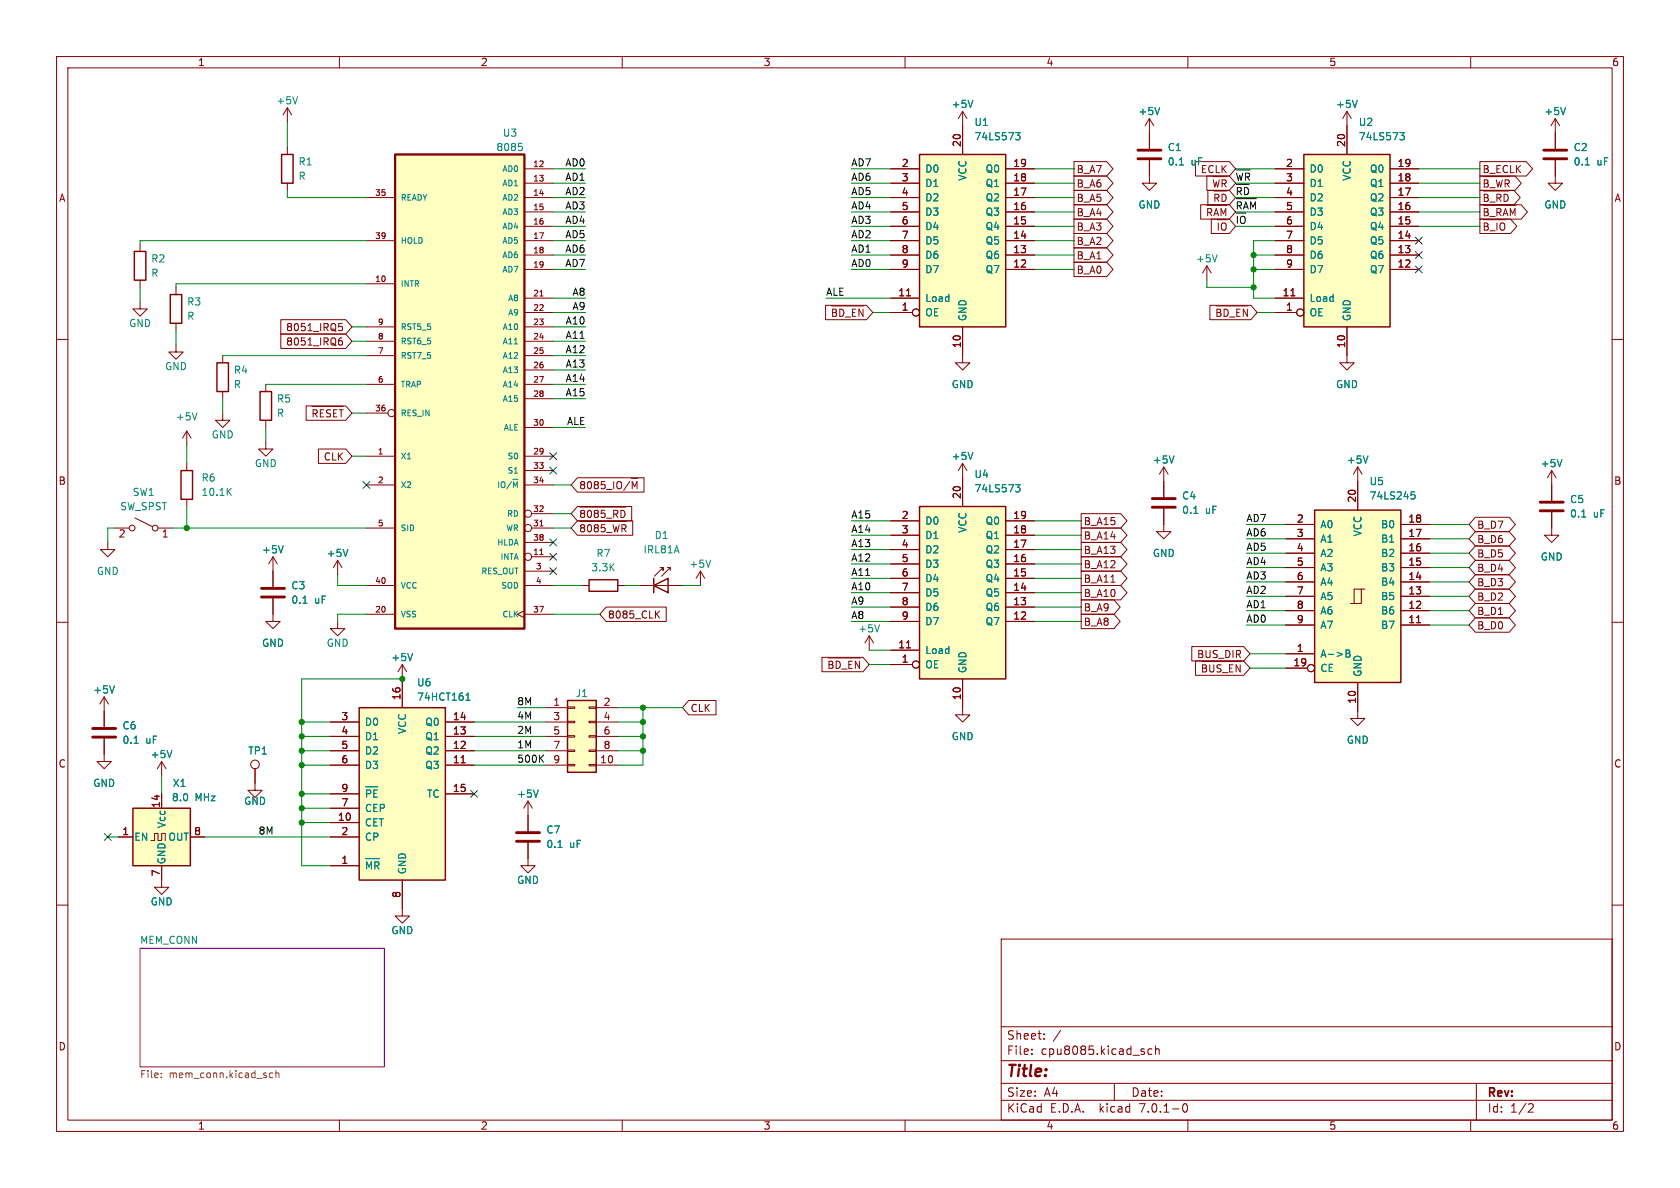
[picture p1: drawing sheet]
<svg xmlns="http://www.w3.org/2000/svg" width="297mm" height="210mm" viewBox="0 0 297 210" stroke-linecap="round" stroke-linejoin="round" font-family="sans-serif">
<g fill="none" stroke="#840000" stroke-width=".18">
<path d="M10 10h277v190h-277zM12 12h273v186h-273zM50.8 19.1v2.5M50.8 19.1l-.8 1.2M50.8 19.1l.8 1.2M60 10v2M110 10v2M160 10v2M170.2 19.7v7.6M170.2 19.7l-.8 1.3M170.2 19.7l.7 1.3M210 10v2"/>
<path d="M238.1 19.7l-.7 1.3M238.1 19.7v7.6M238.1 19.7l.8 1.3M260 10v2M50.8 26v1.3M50.8 32.4v1.3M64.8 34.9h5M92.7 37.5h5.1M92.7 34.9h5.1M92.7 32.4h5.1M92.7 29.8h5.1M157.5 37.5h5.1"/>
<path d="M157.5 34.9h5.1M157.5 32.4h5.1M157.5 29.8h5.1M177.8 37.5h5.1M177.8 34.9h5.1M177.8 32.4h5.1M177.8 29.8h5.1M189.9 38.7h5.8l1.1 1.3-1.1 1.3h-5.8zM189.9 31.1h5.8l1.1 1.3-1.1 1.3h-5.8zM189.9 33.7h5.8l1.1 1.2-1.1 1.3h-5.8zM189.9 28.6h5.8l1.1 1.2-1.1 1.3h-5.8zM189.9 36.2h5.8l1.1 1.3-1.1 1.2h-5.8z"/>
<path d="M203.2 28.3v4.1h1.3l-1.3 1.3-1.3-1.3h1.3M203.2 21v5.3M203.2 21l-.8 1.2M203.2 21l.8 1.2M211.4 28.6h5.9l1.1 1.2-1.1 1.3h-5.9zM212.3 36.2h5l1.1 1.3-1.1 1.2h-5zM213.3 36.3h3.6M213.4 31.1h3.9l1.1 1.3-1.1 1.3h-3.9zM213.5 33.7h3.8l1.1 1.2-1.1 1.3h-3.8zM214 36.9h-.5v1.2M214.1 38.7h3.2l1.1 1.3-1.1 1.3h-3.2zM214.5 31.8l.3 1.3"/>
<path d="M214.6 38.1l.4-1.2 .4 1.2M214.8 34.3v1.3M215.4 39.4v1.3M215.6 31.8l-.3 1.3M215.9 38.1v-1.2l.4 .9 .4-.9v1.2M216 34.3v1.3M216.8 32l-.3-.2h-.5v1.3M225.4 37.5h5.1M225.4 34.9h5.1M225.4 32.4h5.1M225.4 29.8h5.1M245.7 37.5h5.1"/>
<path d="M245.7 34.9h5.1M245.7 32.4h5.1M245.7 29.8h5.1M261.6 38.7h5.4l1.2 1.3-1.2 1.3h-5.4zM261.6 28.6h8.2l1.1 1.2-1.1 1.3h-8.2zM261.6 33.7h6.1l1.1 1.2-1.1 1.3h-6.1zM261.6 31.1h6.2l1.1 1.3-1.1 1.3h-6.2zM261.6 36.2h7.3l1.1 1.3-1.1 1.2h-7.3zM262.2 38.8h3.9M262.2 33.8h4.5M262.2 31.2h4.7M262.2 36.3h5.8"/>
<path d="M262.4 34.3v1.3M262.4 36.9v1.2M262.4 39.4v1.3M263.1 32l-.3-.2h-.4v1.3M264.5 31.8l.3 1.3M264.6 34.3v1.3M264.6 36.9v1.2M264.6 39.4v1.3M265.6 31.8l-.3 1.3M265.7 38.1l.4-1.2 .5 1.2M265.9 34.3v1.3M266.8 32l-.2-.2h-.5v1.3"/>
<path d="M267 38.1v-1.2l.4 .9 .4-.9v1.2M275 28.3v4.1h1.2l-1.2 1.3-1.3-1.3h1.3M275 21v5.3M275 21l-.8 1.2M275 21l.7 1.2M10 60h2M24.8 53.3v1.3h1.2l-1.2 1.3-1.3-1.3h1.3M24.8 43.2v1.3M24.8 49.5v1.3M31.1 50.8v1.3M31.1 57.2v1.2M49.6 56.5h11.5l1.1 1.3-1.1 1.3h-11.5z"/>
<path d="M49.6 59.1h11.5l1.1 1.2-1.1 1.3h-11.5zM59.9 57.2h.6M60 57.7h.3l.3 .2-.2 .5-.4 .1M60.4 59.7l-.4 .2M64.8 42.5h5M64.8 50.2h5M64.8 57.8h5M92.7 55.2h5.1M92.7 52.7h5.1M92.7 47.6h5.1M92.7 45.1h5.1M92.7 42.5h5.1"/>
<path d="M92.7 40h5.1M92.7 57.8h5.1M95.4 52.3h.6M146 54h7.2l1.1 1.2-1.1 1.3h-7.2zM147 54.1h5.7M147.9 54.9l-.3-.2h-.4v1.2M149.1 55l-.2-.3h-.4v1.2M151.3 54.7h-.6v1.2M152.6 54.7v1.2l-.8-1.2v1.2M157.5 55.2h3.8M157.5 52.7h5.1M157.5 47.6h5.1"/>
<path d="M157.5 45.1h5.1M157.5 42.5h5.1M157.5 40h5.1M160.3 52.3h.7M170.2 57.8v6.3h1.2l-1.2 1.3-1.3-1.3h1.3M177.8 47.6h5.1M177.8 45.1h5.1M177.8 42.5h5.1M177.8 40h5.1M189.9 43.8h5.8l1.1 1.3-1.1 1.3h-5.8zM189.9 41.3h5.8l1.1 1.2-1.1 1.3h-5.8zM189.9 46.4h5.8l1.1 1.2-1.1 1.3h-5.8z"/>
<path d="M213.4 47l-.8 1.3M213.4 47v2.5M213.4 47l.7 1.3M213.9 54h7.2l1.1 1.2-1.1 1.3h-7.2zM215 54.1h5.7M215.8 54.9l-.2-.2h-.5v1.2M217.1 55l-.2-.3h-.5v1.2M219.2 54.7h-.6v1.2M220.5 54.7v1.2l-.7-1.2v1.2M225.4 55.2h3.8M225.4 52.7h5.1M225.4 47.6h5.1"/>
<path d="M225.4 45.1h5.1M225.4 42.5h5.1M225.4 40h5.1M228.2 52.3h.7M238.1 57.8v6.3h1.3l-1.3 1.3-1.2-1.3h1.2M245.7 47.6h5.1M245.7 45.1h5.1M245.7 42.5h5.1M245.7 40h5.1M285 60h2M31.1 61v1.2h1.3l-1.3 1.3-1.3-1.3h1.3M33 76.2v2.5"/>
<path d="M33 76.2l.8 1.3M33 76.2l-.7 1.3M39.4 73v1.3h1.2l-1.2 1.3-1.3-1.3h1.3M39.4 62.9v1.2M39.4 69.2v1.3M47 78.1v1.3h1.3l-1.3 1.2-1.3-1.2h1.3M47 67.9v1.3M47 74.3v1.3M54.1 71.8h7l1.1 1.2-1.1 1.3h-7zM55.2 71.9h5.5M56.1 72.7l-.3-.3h-.4v1.3M56.3 79.4h4.8l1.1 1.2-1.1 1.3h-4.8z"/>
<path d="M57.2 72.4h-.6v1.3M58.4 72.5l-.4-.1-.3 .3M59.6 72.4h-.6v1.3M60 72.4h.7M60 60.3l.3-.1 .3 .3-.2 .4h-.4M60.3 72.4v1.3M64.8 60.3h5M64.8 62.9h5M64.8 67.9h5M64.8 73h3.8M92.7 60.3h5.1M92.7 62.9h5.1"/>
<path d="M92.7 65.4h5.1M92.7 67.9h5.1M92.7 70.5h5.1M92.7 75.6h5.1M19 95.9v1.3h-1.2l1.2 1.2 1.3-1.2h-1.3M20.3 93.3h2.6M23.9 91.6l3 1.5M27.9 93.3h2.6M33 81.9v1.3M33 88.3v1.2M48.3 98.4l-.8 1.3M48.3 98.4v5.4"/>
<path d="M48.3 98.4l.7 1.3M59.7 99.1l-.8 1.2M59.7 99.1v2.5M59.7 99.1l.8 1.2M64.8 93.3h5M64.8 80.6h5M64.8 85.7h5M92.7 80.6h5.1M92.7 85.7h5.1M92.7 83.2h5.1M92.7 95.9h5.1M94 93.3h3.8"/>
<path d="M94 98.4h3.8M94 90.8h3.8M95.4 98h.6M95.4 93h.6M102.1 92.1h9.8v2.5h-9.8l-1.1-1.3zM102.1 89.5h9.6v2.6h-9.6l-1.1-1.3zM102.1 84.5h11.8v2.5h-11.8l-1.1-1.3zM102.5 92.2h8.3M102.5 89.6h8.1M102.6 90.5l.3-.3h.2l.3 .3M102.6 85.4l.3-.3h.2l.3 .3M103.9 90.5l.2-.3 .4 .3"/>
<path d="M103.9 85.4l.2-.3 .4 .3M105.1 90.5l.2-.3h.2l.3 .3M105.1 85.4l.2-.3h.2l.3 .3M106.3 92.8v.6M106.9 90.2h-.6v.6M106.9 85.1h-.6v.6M108.4 92.8l.3 1.2M108.5 85.1v1.3M109 85.6a.42 .42 0 0 1 .5-.5 .42 .42 0 0 1 .4 .5M109.2 90.5l-.2-.3h-.5v1.3M109.5 92.8l-.3 1.2M110 92.8v1.2"/>
<path d="M110.4 90.5l-.1-.2-.5-.1v1.3M111.3 85.1l-1 1.6M111.6 84.6h1.2M111.8 86.4v-1.3l.4 .9 .4-.9v1.3M157.5 99.7h5.1M157.5 97.2h5.1M157.5 94.6h5.1M157.5 92.1h5.1M170.2 81.9l-.8 1.3M170.2 81.9v7.6M170.2 81.9l.7 1.3M177.8 99.7h5.1"/>
<path d="M177.8 97.2h5.1M177.8 94.6h5.1M177.8 92.1h5.1M191.1 95.9h7l1.1 1.3-1.1 1.2h-7zM191.1 98.4h7l1.1 1.3-1.1 1.3h-7zM191.1 93.3h7l1.1 1.3-1.1 1.3h-7zM191.1 90.8h7l1.1 1.3-1.1 1.2h-7zM205.7 89.9v4.1h1.3l-1.3 1.3-1.2-1.3h1.2M205.7 82.6l-.7 1.2M205.7 82.6v5.3M205.7 82.6l.8 1.2M227.3 97.8h5.1"/>
<path d="M227.3 95.3h5.1M227.3 92.7h5.1M240 82.6l.8 1.2M240 82.6v7.6M240 82.6l-.7 1.2M247.6 97.8h5.1M247.6 95.3h5.1M247.6 92.7h5.1M260.8 99.1h6l1.1 1.2-1.1 1.3h-6l-1.1-1.3zM260.8 91.4h6l1.1 1.3-1.1 1.3h-6l-1.1-1.3zM260.8 96.5h6l1.1 1.3-1.1 1.3h-6l-1.1-1.3zM260.8 94h6l1.1 1.3-1.1 1.2h-6l-1.1-1.2z"/>
<path d="M274.3 90.6v4h1.3l-1.3 1.3-1.3-1.3h1.3M274.3 83.2v5.3M274.3 83.2l-.7 1.3M274.3 83.2l.8 1.3M10 110h2M48.3 105.8v4.1h1.2l-1.2 1.2-1.3-1.2h1.3M59.7 109.9v1.2h1.3l-1.3 1.3-1.3-1.3h1.3M64.8 103.5h5M64.8 108.6h5M71.1 117.5v7.6M71.1 117.5l-.7 1.2M71.1 117.5l.8 1.2"/>
<path d="M92.7 108l-1.3 .6 1.3 .6M92.7 103.5h5.1M92.7 108.6h5.1M92.7 101h5.1M102.9 103.5h1.2M107.2 107.3h10.6v2.6h-10.6l-1.2-1.3zM109.2 103.5h1.3M113 103.5h7.6M116.1 108.5l.5 .8M116.6 108l-.7 .7M116.7 100.3h.5v.5v-.5l-1.5 1.6M118 100.3h.5"/>
<path d="M118.5 100.8v-.5l-1.5 1.6M123.8 101l-.7 1.2M123.8 101v2.5M123.8 101l.8 1.2M145.3 116.2h7.3l1.1 1.3-1.1 1.2h-7.3zM146.4 116.3h5.7M147.2 117.1l-.2-.2h-.4v1.3M148.5 117.2l-.2-.3h-.5v1.3M150.7 116.9h-.6v1.3M151.9 116.9v1.3l-.7-1.3v1.3M153.7 112.4l-.8 1.3M153.7 112.4v2.5"/>
<path d="M153.7 112.4l.7 1.3M157.5 117.5h3.8M157.5 114.9h5.1M157.5 109.9h5.1M157.5 107.3h5.1M157.5 104.8h5.1M157.5 102.2h5.1M160.3 114.5h.7M177.8 109.9h5.1M177.8 107.3h5.1M177.8 104.8h5.1M177.8 102.2h5.1"/>
<path d="M191.1 101h7l1.1 1.2-1.1 1.3h-7zM191.1 108.6h5.8l1.1 1.3-1.1 1.2h-5.8zM191.1 103.5h7l1.1 1.3-1.1 1.2h-7zM191.1 106h5.8l1.1 1.3-1.1 1.3h-5.8zM210.7 114.3h9.2l1.1 1.3-1.1 1.2h-9.2zM211.4 116.8h8.5l1.1 1.3-1.1 1.3h-8.5zM212.4 116.9h7M213.3 117.8l-.3-.3h-.4v1.3M213.9 117.5v1M214.6 117.5v1M215.9 117.6l-.5-.1-.3 .3M218 117.5h-.6v1.3"/>
<path d="M219.2 117.5v1.3l-.7-1.3v1.3M227.3 115.6h5.1M227.3 110.5h5.1M227.3 108h5.1M227.3 105.4h5.1M227.3 102.9h5.1M227.3 100.3h5.1M227.3 118.1h3.8M240.7 104.1h-1.3v2.6M241.3 104.1h-.6v2.6h-1.9M247.6 110.5h5.1M247.6 108h5.1"/>
<path d="M247.6 105.4h5.1M247.6 102.9h5.1M247.6 100.3h5.1M250.4 110.1h.8M260.8 109.2h6l1.1 1.3-1.1 1.3h-6l-1.1-1.3zM260.8 106.7h6l1.1 1.3-1.1 1.2h-6l-1.1-1.2zM260.8 104.1h6l1.1 1.3-1.1 1.3h-6l-1.1-1.3zM260.8 101.6h6l1.1 1.3-1.1 1.2h-6l-1.1-1.2zM285 110h2M18.4 130.6v4h1.3l-1.3 1.3-1.3-1.3h1.3M18.4 123.2l-.7 1.3M18.4 123.2v5.3"/>
<path d="M18.4 123.2l.8 1.3M28.6 134.6v2.6M28.6 134.6l-.8 1.3M28.6 134.6l.7 1.3M45.1 135.9v3.8h1.3l-1.3 1.3-1.3-1.3h1.3M58.4 135.3h5.1M58.4 132.7h5.1M58.4 130.2h5.1M58.4 127.6h5.1M78.7 135.3h5.1M78.7 132.7h5.1M78.7 130.2h5.1"/>
<path d="M78.7 127.6h5.1M81.5 134.8h.7M96.5 135.3h3.8M96.5 132.7h3.8M96.5 130.2h3.8M96.5 127.6h3.8M96.5 125.1h3.8M100.3 135.1h1.3v.3h-1.3zM100.3 132.6h1.3v.2h-1.3zM100.3 130h1.3v.3h-1.3zM100.3 127.5h1.3v.3h-1.3zM100.3 125h1.3v.2h-1.3z"/>
<path d="M104.1 135.1h1.3v.3h-1.3zM104.1 132.6h1.3v.2h-1.3zM104.1 130h1.3v.3h-1.3zM104.1 127.5h1.3v.3h-1.3zM104.1 125h1.3v.2h-1.3zM105.4 135.3h3.8M105.4 132.7h3.8M105.4 130.2h3.8M105.4 127.6h3.8M105.4 125.1h3.8M121.8 123.8h4.8v2.6h-4.8l-1.2-1.3zM170.2 120v6.4h1.2l-1.2 1.2-1.3-1.2h1.3"/>
<path d="M240 120.7v6.3h1.3l-1.3 1.3-1.2-1.3h1.2M10 160h2M21 148h2.5M26.7 148.6h.6v-1.3h.6v1.3h.7v-1.3h.6v1.3M28.6 153v3.8h1.2l-1.2 1.3-1.3-1.3h1.3M28.6 140.3v2.6M33.7 148h2.5M58.4 148h5.1M58.4 153h5.1M58.4 145.4h5.1M58.4 140.3h5.1M58.4 142.9h5.1"/>
<path d="M71.1 155.6v6.3h1.3l-1.3 1.3-1.3-1.3h1.3M78.7 140.3h5.1M93.3 149v4h1.3l-1.3 1.3-1.2-1.3h1.2M93.3 141.6l-.7 1.3M93.3 141.6v5.3M93.3 141.6l.8 1.3M285 160h2M177 166h108v32h-108zM60 198v2M110 198v2M160 198v2M177 194.5h108"/>
<path d="M177 191.5h108M177 187.5h108M177 181.5h108M182.4 186.3v.1M182.4 185.5v.1M184.6 183.6v.1M184.6 182.8v.1M197 191.5v3M203.6 185.5l-.4-.1-.3 .3v.4l.2 .2h.5M204.3 185.5l.2-.1 .4 .1v.9M204.3 184.9v1.5M209.2 195.2l.2-.1a.81 .81 0 0 1 .6 .6 .81 .81 0 0 1-.3 .8l-.1 .1a.81 .81 0 0 1-.4-1.4z"/>
<path d="M210 198v2M260 198v2M261 191.5v6.5M270.4 195.1l.5 .1 .2 .3-1 1.1h1"/>
<circle cx="161.9" cy="55.2" r=".63"/>
<circle cx="229.9" cy="55.2" r=".63"/>
<circle cx="69.2" cy="73" r=".63"/>
<circle cx="23.4" cy="93.3" r=".51"/>
<circle cx="27.4" cy="93.3" r=".51"/>
<circle cx="93.3" cy="93.3" r=".63"/>
<circle cx="93.3" cy="98.4" r=".63"/>
<circle cx="93.3" cy="90.8" r=".63"/>
<circle cx="161.9" cy="117.5" r=".63"/>
<circle cx="231.8" cy="118.1" r=".63"/>
<circle cx="45.1" cy="135.1" r=".76"/>
</g>
<path d="M24.8 167.6h43.1v21h-43.1z" fill="#fff" stroke="#fff" stroke-width=".18"/>
<path d="M24.8 167.6h43.1v21h-43.1z" fill="none" stroke="#840084" stroke-width=".18"/>
<path d="M28.5 190.4v.1M28.5 189.7v.1M48.2 189.7h-.3l-.3 .2 .1 .5h.5M48.8 189.8l.2-.1h.3v.8M48.8 189.2v1.3" fill="none" stroke="#848400" stroke-width=".18"/>
<g fill="none" stroke="#840000" stroke-width=".51">
<path d="M201.2 28.1h4M201.2 26.5h4M272.9 28.1h4.1M272.9 26.5h4.1M203.7 89.7h4.1M203.7 88.1h4.1M272.3 90.3h4.1M272.3 88.8h4.1M46.2 105.5h4.1M46.2 104h4.1M16.4 130.3h4M16.4 128.8h4"/>
<path d="M91.3 148.7h4.1M91.3 147.2h4.1"/>
</g>
<g fill="none" stroke="#008484" stroke-width=".18">
<path d="M52.6 17.1l-.4 1.3M172 17.7l-.4 1.3M205 19l-.4 1.3M239.9 17.7l-.4 1.3M276.8 19l-.5 1.3M91.7 25.4h.6M92.1 25.8l.2 .3v.3l-.2 .2M179.5 23.4h.8l-.4 .5 .4 .2v.4l-.2 .2h-.4M208.5 29.2h.7M247.5 23.4h.8l-.5 .5 .4 .2 .1 .4-.3 .2h-.3M280.3 29.2h.7M215.2 45l-.4 1.3"/>
<path d="M34.8 73l-.4 1.2M90.9 60.8h.6M172 80l-.4 1.2M40.3 86.9l.6 .7M40.9 86.3l-.7 .7M50.1 96.5l-.4 1.2M61.5 97.1l-.4 1.3M88.2 85.2v1M88.6 85.5a.34 .34 0 0 1 .3-.3 .34 .34 0 0 1 .4 .3M90.4 85.1l-.8 1.3M90.6 84.7h1M90.8 86.2v-1l.3 .7 .4-.7v1"/>
<path d="M125.6 99l-.4 1.3M179.5 85.7h.8l-.4 .5 .4 .1v.4l-.2 .2h-.4M207.6 80.6l-.5 1.3M211 90.8h.8M241.8 80.6l-.4 1.3M249.5 86.9h.6M249.6 87.4h.3l.3 .3-.2 .5h-.4M276.1 81.2l-.4 1.3M279.6 91.4h.7M53.6 106.6h.7M72.9 115.5l-.4 1.3M155.5 110.4l-.4 1.3"/>
<path d="M238 114.9h.4l.2 .2-.2 .4 .2 .1 .1 .3-.3 .3h-.4zM238 115.5h.4M20.2 121.2l-.4 1.3M23.7 131.4h.7M30.4 132.7l-.4 1.2M64.6 139.1h2.2M65.5 139.9l-.2-.2h-.5v1.2M66.7 139.7h-.6v1.2M82.4 123.8h.7M82.4 122.9l.3-.4v1.3M95.2 139.7l-.5 1.2M64.6 151.8h2.5"/>
<path d="M64.8 153.6v-1.2l.4 .9 .5-.9v1.2M67 152.6l-.2-.2h-.5v1.2M98.6 149.8h.8"/>
</g>
<g fill="#ffffc2" stroke="#ffffc2" stroke-width=".18">
<path d="M23.5 142.9h10.2v10.1h-10.2z"/>
<path d="M232.4 90.2h15.2v30.5h-15.2z"/>
<path d="M63.5 125.1h15.2v30.5h-15.2z"/>
<path d="M162.6 27.3h15.2v30.5h-15.2z"/>
<path d="M230.5 27.3h15.2v30.5h-15.2z"/>
<path d="M100.3 123.8h5.1v12.7h-5.1z"/>
<path d="M162.6 89.5h15.2v30.5h-15.2z"/>
<path d="M69.8 27.3h22.9v83.8h-22.9z"/>
</g>
<g fill="none" stroke="#840000" stroke-width=".25">
<path d="M49.8 27.3h2v5.1h-2zM162.6 27.3h15.2v30.5h-15.2zM230.5 27.3h15.2v30.5h-15.2zM23.7 44.5h2.1v5h-2.1zM30.1 52.1h2v5.1h-2zM38.4 64.1h2v5.1h-2zM46 69.2h2v5.1h-2zM32 83.2h2v5.1h-2zM162.6 89.5h15.2v30.5h-15.2zM232.4 90.2h15.2v30.5h-15.2zM104.1 102.5h5.1v2h-5.1zM115.6 103.5l2.5-1.3v2.6z"/>
<path d="M115.6 102.2v2.6M63.5 125.1h15.2v30.5h-15.2zM100.3 123.8h5.1v12.7h-5.1zM23.5 142.9h10.2v10.1h-10.2z"/>
</g>
<path d="M69.8 27.3h22.9v83.8h-22.9z" fill="none" stroke="#840000" stroke-width=".41"/>
<path d="M218.6 30h2.4M218.6 35.1h3.5" fill="none" stroke="#000" stroke-width=".18"/>
<g fill="none" stroke="#008400" stroke-width=".18">
<path d="M50.8 33.7v1.2h14M50.8 21.6v4.4M97.8 37.5h5.7M97.8 34.9h5.7M97.8 32.4h5.7M97.8 29.8h5.7M150.5 37.5h7M150.5 34.9h7M150.5 32.4h7M150.5 29.8h7M182.9 37.5h7M182.9 34.9h7"/>
<path d="M182.9 32.4h7M182.9 29.8h7M218.4 37.5h7M218.4 34.9h7M218.4 32.4h7M218.4 29.8h7M250.8 37.5h10.8M250.8 34.9h10.8M250.8 32.4h10.8M250.8 29.8h10.8M24.8 50.8v2.5M31.1 58.4v2.6"/>
<path d="M62.2 57.8h2.6M64.8 50.2h-33.7v.6M64.8 42.5h-40v.7M97.8 47.6h5.7M97.8 42.5h5.7M97.8 45.1h5.7M97.8 40h5.7M97.8 52.7h5.7M97.8 55.2h5.7M97.8 57.8h5.7M146 52.7h11.5M150.5 47.6h7"/>
<path d="M150.5 42.5h7M150.5 45.1h7M150.5 40h7M154.3 55.2h3.2M182.9 47.6h7M182.9 42.5h7M182.9 45.1h7M182.9 40h7M213.4 49.5v1.3h8.2M218.4 40h7M221.6 47.6h3.8M221.6 45.1h3.8"/>
<path d="M222.2 55.2h3.2M225.4 42.5h-3.8v10.2h3.8M250.8 40h10.8M33 78.7v3.2M39.4 62.9h25.4M39.4 70.5v2.5M47 67.9h17.8M47 75.6v2.5M62.2 60.3h2.6M62.2 73h2.6M97.8 70.5h5.7M97.8 75.6h5.7"/>
<path d="M97.8 60.3h5.7M97.8 67.9h5.7M97.8 65.4h5.7M97.8 62.9h5.7M20.3 93.3h-1.3v2.6M30.5 93.3h34.3M33 89.5v3.8M62.2 80.6h2.6M97.8 93.3h3.2M97.8 85.7h3.2M97.8 90.8h3.2M150.5 99.7h7"/>
<path d="M150.5 97.2h7M150.5 94.6h7M150.5 92.1h7M182.9 99.7h8.2M182.9 97.2h8.2M182.9 94.6h8.2M182.9 92.1h8.2M220.3 97.8h7M220.3 95.3h7M220.3 92.7h7M252.7 97.8h7M252.7 95.3h7"/>
<path d="M252.7 92.7h7M59.7 101.6v1.9h5.1M64.8 108.6h-5.1v1.3M97.8 108.6h8.2M97.8 103.5h5.1M110.5 103.5h2.5M120.6 103.5h3.2M150.5 104.8h7M150.5 107.3h7M150.5 102.2h7M150.5 109.9h7M153.7 114.9h3.8"/>
<path d="M153.7 117.5h3.8M182.9 104.8h8.2M182.9 107.3h8.2M182.9 102.2h8.2M182.9 109.9h8.2M220.3 100.3h7M220.3 102.9h7M220.3 108h7M220.3 110.5h7M220.3 105.4h7M221 118.1h6.3M221 115.6h6.3"/>
<path d="M252.7 100.3h7M252.7 102.9h7M252.7 108h7M252.7 110.5h7M252.7 105.4h7M28.6 137.2v3.1M53.3 132.7h5.1M53.3 130.2h5.1M53.3 127.6h5.1M53.3 135.3h5.1M71.1 120h-17.8v33h5.1M83.8 132.7h12.7"/>
<path d="M83.8 130.2h12.7M83.8 127.6h12.7M83.8 135.3h12.7M91.4 125.1h5.1M109.2 132.7h4.5M109.2 130.2h4.5M109.2 127.6h4.5M109.2 125.1h11.4M113.7 125.1v10.2h-4.5M19 148h2M36.2 148h22.2M53.3 145.4h5.1"/>
<path d="M53.3 140.3h5.1M53.3 142.9h5.1"/>
</g>
<g fill="none" stroke="#000084" stroke-width=".18">
<path d="M250.2 41.9l1.2 1.3M250.2 47l1.2 1.2M250.2 44.5l1.2 1.2M251.4 41.9l-1.2 1.3M251.4 47l-1.2 1.2M251.4 44.5l-1.2 1.2M64.2 85.1l1.2 1.2M65.4 85.1l-1.2 1.2M97.2 97.8l1.2 1.2M97.2 95.3l1.2 1.2M97.2 82.6l1.2 1.2M97.2 80l1.2 1.3"/>
<path d="M98.4 97.8l-1.2 1.2M98.4 95.3l-1.2 1.2M98.4 82.6l-1.2 1.2M98.4 80l-1.2 1.3M97.2 100.4l1.2 1.2M98.4 100.4l-1.2 1.2M83.2 139.7l1.2 1.2M84.4 139.7l-1.2 1.2M18.4 147.3l1.3 1.3M19.7 147.3l-1.3 1.3"/>
</g>
<g fill="#008400" stroke="#008400" stroke-width=".18">
<circle cx="33" cy="93.3" r=".46"/>
<circle cx="53.3" cy="142.9" r=".46"/>
<circle cx="53.3" cy="145.4" r=".46"/>
<circle cx="53.3" cy="140.3" r=".46"/>
<circle cx="53.3" cy="132.7" r=".46"/>
<circle cx="53.3" cy="135.3" r=".46"/>
<circle cx="113.7" cy="125.1" r=".46"/>
<circle cx="113.7" cy="127.6" r=".46"/>
<circle cx="113.7" cy="130.2" r=".46"/>
<circle cx="113.7" cy="132.7" r=".46"/>
<circle cx="71.1" cy="120" r=".46"/>
<circle cx="53.3" cy="127.6" r=".46"/>
<circle cx="53.3" cy="130.2" r=".46"/>
<circle cx="221.6" cy="47.6" r=".46"/>
<circle cx="221.6" cy="45.1" r=".46"/>
<circle cx="221.6" cy="50.8" r=".46"/>
</g>
<text font-size="2.8" fill="#840000" x="178" y="190.8">Title:</text>
<g font-size="2.1" fill="#840000">
<text x="178" y="183.9">Sheet:</text>
<text x="186.2" y="183.9">/</text>
<text x="178" y="186.6">File:</text>
<text x="184" y="186.6">cpu8085.kicad_sch</text>
<text x="178" y="196.8">KiCad</text>
<text x="178" y="194">Size:</text>
<text x="184.6" y="194">A4</text>
<text x="185.7" y="196.8">E.D.A.</text>
<text x="194.4" y="196.8">kicad</text>
<text x="200" y="194">Date:</text>
<text x="201.5" y="196.8">7.0.1-0</text>
<text x="263" y="194.2">Rev:</text>
<text x="263" y="196.8">Id:</text>
<text x="267" y="196.8">1/2</text>
</g>
<g font-size="1.8" fill="#840000">
<text x="35" y="11.8">1</text>
<text x="85" y="11.8">2</text>
<text x="135" y="11.8">3</text>
<text x="185" y="11.8">4</text>
<text x="235" y="11.8">5</text>
<text x="285" y="11.8">6</text>
<text x="159.4" y="29.6">2</text>
<text x="169.9" y="26" transform="rotate(-90 169.9 26)">20</text>
<text x="179.1" y="29.6">19</text>
<text x="227.3" y="29.6">2</text>
<text x="237.9" y="26" transform="rotate(-90 237.9 26)">20</text>
<text x="247" y="29.6">19</text>
<text x="10.4" y="35.8">A</text>
<text x="159.4" y="32.1">3</text>
<text x="159.4" y="34.7">4</text>
<text x="179.1" y="34.7">17</text>
<text x="179.1" y="32.1">18</text>
<text x="190.3" y="33.3">B_A6</text>
<text x="190.3" y="35.8">B_A5</text>
<text x="190.3" y="30.8">B_A7</text>
<text x="212.2" y="30.8">ECLK</text>
<text x="214.2" y="33.9">~{WR}</text>
<text x="227.3" y="32.1">3</text>
<text x="227.3" y="34.7">4</text>
<text x="247" y="34.7">17</text>
<text x="247" y="32.1">18</text>
<text x="262.1" y="30.8">B_ECLK</text>
<text x="262.1" y="33.9">~{B_WR}</text>
<text x="285.4" y="35.8">A</text>
<text x="159.4" y="37.2">5</text>
<text x="159.4" y="39.8">6</text>
<text x="179.1" y="39.8">15</text>
<text x="179.1" y="37.2">16</text>
<text x="190.3" y="40.9">B_A3</text>
<text x="190.3" y="38.4">B_A4</text>
<text x="213.1" y="39">~{RAM}</text>
<text x="214.9" y="41.5">~{IO}</text>
<text x="227.3" y="37.2">5</text>
<text x="227.3" y="39.8">6</text>
<text x="247" y="39.8">15</text>
<text x="247" y="37.2">16</text>
<text x="262.1" y="41.5">~{B_IO}</text>
<text x="262.1" y="36.5">~{B_RD}</text>
<text x="262.1" y="39">~{B_RAM}</text>
<text x="159.4" y="42.3">7</text>
<text x="159.4" y="44.8">8</text>
<text x="159.4" y="47.4">9</text>
<text x="179.1" y="47.4">12</text>
<text x="179.1" y="44.8">13</text>
<text x="179.1" y="42.3">14</text>
<text x="190.3" y="46">B_A1</text>
<text x="190.3" y="43.5">B_A2</text>
<text x="227.3" y="42.3">7</text>
<text x="227.3" y="44.8">8</text>
<text x="227.3" y="47.4">9</text>
<text x="247" y="47.4">12</text>
<text x="247" y="44.8">13</text>
<text x="247" y="42.3">14</text>
<text x="158.7" y="52.5">11</text>
<text x="190.3" y="48.5">B_A0</text>
<text x="226.7" y="52.5">11</text>
<text x="50.5" y="58.7">8051_IRQ5</text>
<text x="146.8" y="56.8">~{BD_EN}</text>
<text x="159.4" y="55">1</text>
<text x="214.7" y="56.8">~{BD_EN}</text>
<text x="227.3" y="55">1</text>
<text x="50.5" y="61.2">8051_IRQ6</text>
<text x="169.9" y="61.6" transform="rotate(-90 169.9 61.6)">10</text>
<text x="237.9" y="61.6" transform="rotate(-90 237.9 61.6)">10</text>
<text x="54.9" y="74.6">~{RESET}</text>
<text x="57.1" y="81.6">CLK</text>
<text x="10.3" y="85.8">B</text>
<text x="102.4" y="87.3">8085_IO/~{M}</text>
<text x="169.9" y="88.3" transform="rotate(-90 169.9 88.3)">20</text>
<text x="239.8" y="88.9" transform="rotate(-90 239.8 88.9)">20</text>
<text x="285.3" y="85.8">B</text>
<text x="20.9" y="95.3">2</text>
<text x="28.5" y="95.3">1</text>
<text x="102.4" y="94.9">~{8085_WR}</text>
<text x="102.4" y="92.3">~{8085_RD}</text>
<text x="159.4" y="91.8">2</text>
<text x="159.4" y="94.4">3</text>
<text x="179.1" y="94.4">18</text>
<text x="179.1" y="91.8">19</text>
<text x="191.6" y="95.5">B_A14</text>
<text x="191.6" y="93">B_A15</text>
<text x="229.2" y="92.5">2</text>
<text x="229.2" y="95">3</text>
<text x="248.9" y="95">17</text>
<text x="248.9" y="92.5">18</text>
<text x="261.1" y="93.6">B_D7</text>
<text x="159.4" y="96.9">4</text>
<text x="159.4" y="99.4">5</text>
<text x="159.4" y="102">6</text>
<text x="179.1" y="102">15</text>
<text x="179.1" y="99.4">16</text>
<text x="179.1" y="96.9">17</text>
<text x="191.6" y="98.1">B_A13</text>
<text x="191.6" y="100.6">B_A12</text>
<text x="229.2" y="97.5">4</text>
<text x="229.2" y="100.1">5</text>
<text x="248.9" y="100.1">15</text>
<text x="248.9" y="97.5">16</text>
<text x="261.1" y="101.2">B_D4</text>
<text x="261.1" y="98.7">B_D5</text>
<text x="261.1" y="96.2">B_D6</text>
<text x="159.4" y="104.5">7</text>
<text x="159.4" y="107.1">8</text>
<text x="179.1" y="107.1">13</text>
<text x="179.1" y="104.5">14</text>
<text x="191.6" y="103.2">B_A11</text>
<text x="191.6" y="105.7">B_A10</text>
<text x="229.2" y="102.6">6</text>
<text x="229.2" y="105.2">7</text>
<text x="229.2" y="107.7">8</text>
<text x="248.9" y="107.7">12</text>
<text x="248.9" y="105.2">13</text>
<text x="248.9" y="102.6">14</text>
<text x="261.1" y="106.3">B_D2</text>
<text x="261.1" y="103.8">B_D3</text>
<text x="107.5" y="109.5">8085_CLK</text>
<text x="159.4" y="109.6">9</text>
<text x="179.1" y="109.6">12</text>
<text x="191.6" y="110.8">B_A8</text>
<text x="191.6" y="108.2">B_A9</text>
<text x="229.2" y="110.2">9</text>
<text x="248.9" y="110.2">11</text>
<text x="261.1" y="111.4">B_D0</text>
<text x="261.1" y="108.9">B_D1</text>
<text x="146.1" y="119">~{BD_EN}</text>
<text x="158.7" y="114.7">11</text>
<text x="159.4" y="117.2">1</text>
<text x="211.5" y="116.5">BUS_DIR</text>
<text x="212.2" y="119.6">~{BUS_EN}</text>
<text x="228.6" y="117.9">19</text>
<text x="229.2" y="115.3">1</text>
<text x="70.9" y="123.8" transform="rotate(-90 70.9 123.8)">16</text>
<text x="97.8" y="124.8">1</text>
<text x="106.6" y="124.8">2</text>
<text x="169.9" y="123.8" transform="rotate(-90 169.9 123.8)">10</text>
<text x="239.8" y="124.5" transform="rotate(-90 239.8 124.5)">10</text>
<text x="60.3" y="127.4">3</text>
<text x="60.3" y="129.9">4</text>
<text x="80" y="129.9">13</text>
<text x="80" y="127.4">14</text>
<text x="97.8" y="127.4">3</text>
<text x="97.8" y="129.9">5</text>
<text x="106.6" y="127.4">4</text>
<text x="106.6" y="129.9">6</text>
<text x="122.1" y="126">CLK</text>
<text x="10.3" y="135.8">C</text>
<text x="60.3" y="132.5">5</text>
<text x="60.3" y="135">6</text>
<text x="80" y="135">11</text>
<text x="80" y="132.5">12</text>
<text x="97.8" y="132.5">7</text>
<text x="97.8" y="135">9</text>
<text x="106" y="135">10</text>
<text x="106.6" y="132.5">8</text>
<text x="285.3" y="135.8">C</text>
<text x="28.3" y="142.9" transform="rotate(-90 28.3 142.9)">14</text>
<text x="60.3" y="142.6">7</text>
<text x="60.3" y="140.1">9</text>
<text x="80" y="140.1">15</text>
<text x="21.6" y="147.7">1</text>
<text x="34.3" y="147.7">8</text>
<text x="59.7" y="145.2">10</text>
<text x="60.3" y="147.7">2</text>
<text x="28.3" y="155" transform="rotate(-90 28.3 155)">7</text>
<text x="60.3" y="152.8">1</text>
<text x="70.9" y="158.8" transform="rotate(-90 70.9 158.8)">8</text>
<text x="10.3" y="185.8">D</text>
<text x="285.3" y="185.8">D</text>
<text x="35" y="199.8">1</text>
<text x="85" y="199.8">2</text>
<text x="135" y="199.8">3</text>
<text x="185" y="199.8">4</text>
<text x="235" y="199.8">5</text>
<text x="285" y="199.8">6</text>
</g>
<g font-size="1.8" fill="#008484">
<text x="48.8" y="18.6">+5V</text>
<text x="168.2" y="19.2">+5V</text>
<text x="172.2" y="22.4">U1</text>
<text x="201.2" y="20.5">+5V</text>
<text x="236.1" y="19.2">+5V</text>
<text x="240.2" y="22.4">U2</text>
<text x="273" y="20.5">+5V</text>
<text x="52.7" y="29.4">R1</text>
<text x="87.7" y="26.9">8085</text>
<text x="88.8" y="24.3">U3</text>
<text x="172.2" y="25">74LS573</text>
<text x="206.4" y="26.9">C1</text>
<text x="206.4" y="29.4">0.1</text>
<text x="210.5" y="29.4">uF</text>
<text x="240.2" y="25">74LS573</text>
<text x="278.1" y="26.9">C2</text>
<text x="278.1" y="29.4">0.1</text>
<text x="282.3" y="29.4">uF</text>
<text x="52.7" y="31.9">R</text>
<text x="163.6" y="30.7">D0</text>
<text x="163.6" y="33.2">D1</text>
<text x="163.6" y="35.8">D2</text>
<text x="171" y="32.1" transform="rotate(-90 171 32.1)">VCC</text>
<text x="174.1" y="35.8">Q2</text>
<text x="174.1" y="33.2">Q1</text>
<text x="174.1" y="30.7">Q0</text>
<text x="231.5" y="30.7">D0</text>
<text x="231.5" y="33.2">D1</text>
<text x="231.5" y="35.8">D2</text>
<text x="239" y="32.1" transform="rotate(-90 239 32.1)">VCC</text>
<text x="242.1" y="35.8">Q2</text>
<text x="242.1" y="33.2">Q1</text>
<text x="242.1" y="30.7">Q0</text>
<text x="163.6" y="38.3">D3</text>
<text x="163.6" y="40.8">D4</text>
<text x="174.1" y="40.8">Q4</text>
<text x="174.1" y="38.3">Q3</text>
<text x="201.2" y="37">GND</text>
<text x="231.5" y="38.3">D3</text>
<text x="231.5" y="40.8">D4</text>
<text x="242.1" y="40.8">Q4</text>
<text x="242.1" y="38.3">Q3</text>
<text x="273" y="37">GND</text>
<text x="26.7" y="46.5">R2</text>
<text x="163.6" y="43.4">D5</text>
<text x="163.6" y="45.9">D6</text>
<text x="174.1" y="45.9">Q6</text>
<text x="174.1" y="43.4">Q5</text>
<text x="211.4" y="46.5">+5V</text>
<text x="231.5" y="43.4">D5</text>
<text x="231.5" y="45.9">D6</text>
<text x="242.1" y="45.9">Q6</text>
<text x="242.1" y="43.4">Q5</text>
<text x="26.7" y="49.1">R</text>
<text x="163.6" y="53.5">Load</text>
<text x="163.6" y="48.5">D7</text>
<text x="174.1" y="48.5">Q7</text>
<text x="231.5" y="53.5">Load</text>
<text x="231.5" y="48.5">D7</text>
<text x="242.1" y="48.5">Q7</text>
<text x="22.8" y="58">GND</text>
<text x="33" y="54.2">R3</text>
<text x="33" y="56.7">R</text>
<text x="163.6" y="56.1">OE</text>
<text x="171" y="56.8" transform="rotate(-90 171 56.8)">GND</text>
<text x="231.5" y="56.1">OE</text>
<text x="239" y="56.8" transform="rotate(-90 239 56.8)">GND</text>
<text x="29.1" y="65.6">GND</text>
<text x="41.3" y="66.2">R4</text>
<text x="41.3" y="68.8">R</text>
<text x="48.9" y="71.3">R5</text>
<text x="168.2" y="68.8">GND</text>
<text x="236.1" y="68.8">GND</text>
<text x="31" y="74.5">+5V</text>
<text x="37.4" y="77.7">GND</text>
<text x="48.9" y="73.9">R</text>
<text x="45" y="82.7">GND</text>
<text x="168.2" y="81.5">+5V</text>
<text x="203.7" y="82.1">+5V</text>
<text x="238" y="82.1">+5V</text>
<text x="272.3" y="82.7">+5V</text>
<text x="23.4" y="87.8">SW1</text>
<text x="35.6" y="85.3">R6</text>
<text x="35.6" y="87.8">10.1K</text>
<text x="172.2" y="87.2">74LS573</text>
<text x="172.2" y="84.6">U4</text>
<text x="208.9" y="88.5">C4</text>
<text x="242.1" y="88.5">74LS245</text>
<text x="242.1" y="85.9">U5</text>
<text x="277.5" y="89.1">C5</text>
<text x="21.2" y="90.4">SW_SPST</text>
<text x="115.7" y="95.4">D1</text>
<text x="163.6" y="92.9">D0</text>
<text x="163.6" y="95.4">D1</text>
<text x="171" y="94.3" transform="rotate(-90 171 94.3)">VCC</text>
<text x="174.1" y="95.4">Q1</text>
<text x="174.1" y="92.9">Q0</text>
<text x="208.9" y="91">0.1</text>
<text x="213" y="91">uF</text>
<text x="233.4" y="93.5">A0</text>
<text x="240.9" y="94.9" transform="rotate(-90 240.9 94.9)">VCC</text>
<text x="244" y="93.5">B0</text>
<text x="277.5" y="91.6">0.1</text>
<text x="281.6" y="91.6">uF</text>
<text x="17.1" y="101.8">GND</text>
<text x="46.3" y="98">+5V</text>
<text x="57.7" y="98.6">+5V</text>
<text x="104.5" y="101.2">3.3K</text>
<text x="105.4" y="98.6">R7</text>
<text x="113.7" y="98">IRL81A</text>
<text x="121.8" y="100.5">+5V</text>
<text x="163.6" y="98">D2</text>
<text x="163.6" y="100.5">D3</text>
<text x="174.1" y="100.5">Q3</text>
<text x="174.1" y="98">Q2</text>
<text x="203.7" y="98.6">GND</text>
<text x="233.4" y="96.1">A1</text>
<text x="233.4" y="98.6">A2</text>
<text x="233.4" y="101.2">A3</text>
<text x="244" y="101.2">B3</text>
<text x="244" y="98.6">B2</text>
<text x="244" y="96.1">B1</text>
<text x="272.3" y="99.3">GND</text>
<text x="51.4" y="104.3">C3</text>
<text x="51.4" y="106.9">0.1</text>
<text x="55.6" y="106.9">uF</text>
<text x="163.6" y="103.1">D4</text>
<text x="163.6" y="105.6">D5</text>
<text x="174.1" y="105.6">Q5</text>
<text x="174.1" y="103.1">Q4</text>
<text x="233.4" y="103.7">A4</text>
<text x="233.4" y="106.2">A5</text>
<text x="244" y="106.2">B5</text>
<text x="244" y="103.7">B4</text>
<text x="151.7" y="112">+5V</text>
<text x="163.6" y="108.1">D6</text>
<text x="163.6" y="110.7">D7</text>
<text x="174.1" y="110.7">Q7</text>
<text x="174.1" y="108.1">Q6</text>
<text x="233.4" y="108.8">A6</text>
<text x="233.4" y="111.3">A7</text>
<text x="244" y="111.3">B7</text>
<text x="244" y="108.8">B6</text>
<text x="46.3" y="114.5">GND</text>
<text x="57.7" y="114.5">GND</text>
<text x="69.1" y="117">+5V</text>
<text x="163.6" y="118.3">OE</text>
<text x="163.6" y="115.8">Load</text>
<text x="171" y="119" transform="rotate(-90 171 119)">GND</text>
<text x="233.4" y="116.4">A-&gt;B</text>
<text x="233.4" y="118.9">CE</text>
<text x="240.9" y="119.6" transform="rotate(-90 240.9 119.6)">GND</text>
<text x="16.4" y="122.7">+5V</text>
<text x="73.7" y="121.5">U6</text>
<text x="73.7" y="124">74HCT161</text>
<text x="101.7" y="123.4">J1</text>
<text x="21.6" y="129.1">C6</text>
<text x="21.6" y="131.6">0.1</text>
<text x="25.7" y="131.6">uF</text>
<text x="64.5" y="128.5">D0</text>
<text x="64.5" y="131">D1</text>
<text x="71.9" y="129.9" transform="rotate(-90 71.9 129.9)">VCC</text>
<text x="75.1" y="131">Q1</text>
<text x="75.1" y="128.5">Q0</text>
<text x="168.2" y="131">GND</text>
<text x="238" y="131.6">GND</text>
<text x="26.6" y="134.2">+5V</text>
<text x="43.8" y="133.5">TP1</text>
<text x="64.5" y="133.5">D2</text>
<text x="64.5" y="136.1">D3</text>
<text x="75.1" y="136.1">Q3</text>
<text x="75.1" y="133.5">Q2</text>
<text x="16.4" y="139.3">GND</text>
<text x="30.3" y="141.8">8.0</text>
<text x="30.5" y="139.3">X1</text>
<text x="34.4" y="141.8">MHz</text>
<text x="43.1" y="142.4">GND</text>
<text x="64.5" y="143.7">CEP</text>
<text x="64.5" y="141.8">~{PE}</text>
<text x="75.4" y="141.2">TC</text>
<text x="91.3" y="141.2">+5V</text>
<text x="23.7" y="148.8">EN</text>
<text x="29.4" y="146.5" transform="rotate(-90 29.4 146.5)">Vcc</text>
<text x="29.6" y="148.8">OUT</text>
<text x="64.5" y="146.2">CET</text>
<text x="64.5" y="148.8">CP</text>
<text x="96.5" y="147.5">C7</text>
<text x="29.4" y="152.8" transform="rotate(-90 29.4 152.8)">GND</text>
<text x="64.5" y="154.5">~{MR}</text>
<text x="71.9" y="154.6" transform="rotate(-90 71.9 154.6)">GND</text>
<text x="96.5" y="150.1">0.1</text>
<text x="100.6" y="150.1">uF</text>
<text x="26.6" y="160.2">GND</text>
<text x="91.3" y="156.4">GND</text>
<text x="24.8" y="166.9">MEM_CONN</text>
<text x="69.1" y="165.3">GND</text>
</g>
<g font-size="1.8">
<text x="99.8" y="29.5">AD0</text>
<text x="150.5" y="29.5">AD7</text>
<text x="99.8" y="32">AD1</text>
<text x="99.8" y="34.6">AD2</text>
<text x="150.5" y="34.6">AD5</text>
<text x="150.5" y="32">AD6</text>
<text x="218.4" y="34.6">~{RD}</text>
<text x="218.4" y="32">~{WR}</text>
<text x="99.8" y="37.1">AD3</text>
<text x="99.8" y="39.7">AD4</text>
<text x="150.5" y="37.1">AD4</text>
<text x="150.5" y="39.7">AD3</text>
<text x="214.3" y="36.5">~{RD}</text>
<text x="218.4" y="39.7">~{IO}</text>
<text x="218.4" y="37.1">~{RAM}</text>
<text x="99.8" y="47.3">AD7</text>
<text x="99.8" y="44.7">AD6</text>
<text x="99.8" y="42.2">AD5</text>
<text x="150.5" y="47.3">AD0</text>
<text x="150.5" y="44.7">AD1</text>
<text x="150.5" y="42.2">AD2</text>
<text x="101.1" y="52.4">A8</text>
<text x="146" y="52.4">ALE</text>
<text x="99.9" y="60">A11</text>
<text x="99.9" y="57.4">A10</text>
<text x="101.1" y="54.9">A9</text>
<text x="99.9" y="65.1">A13</text>
<text x="99.9" y="62.5">A12</text>
<text x="99.9" y="70.1">A15</text>
<text x="99.9" y="67.6">A14</text>
<text x="100.1" y="75.2">ALE</text>
<text x="150.5" y="91.7">A15</text>
<text x="150.5" y="94.3">A14</text>
<text x="220.3" y="92.4">AD7</text>
<text x="220.3" y="94.9">AD6</text>
<text x="150.5" y="99.3">A12</text>
<text x="150.5" y="96.8">A13</text>
<text x="150.5" y="101.9">A11</text>
<text x="220.3" y="100">AD4</text>
<text x="220.3" y="97.4">AD5</text>
<text x="150.5" y="107">A9</text>
<text x="150.5" y="104.4">A10</text>
<text x="220.3" y="107.6">AD1</text>
<text x="220.3" y="105.1">AD2</text>
<text x="220.3" y="102.5">AD3</text>
<text x="150.5" y="109.5">A8</text>
<text x="220.3" y="110.1">AD0</text>
<text x="91.4" y="124.7">8M</text>
<text x="91.4" y="129.8">2M</text>
<text x="91.4" y="127.3">4M</text>
<text x="91.4" y="132.4">1M</text>
<text x="91.4" y="134.9">500K</text>
<text x="45.7" y="147.6">8M</text>
</g>
<g font-size="1.8" fill="#848400">
<text x="24.8" y="190.8">File:</text>
<text x="29.9" y="190.8">mem_conn.kicad_sch</text>
</g>
<g font-size="1.4" fill="#840000">
<text x="94.2" y="29.6">12</text>
<text x="66.3" y="34.7">35</text>
<text x="94.2" y="32.1">13</text>
<text x="94.2" y="34.7">14</text>
<text x="94.2" y="37.2">15</text>
<text x="94.2" y="39.8">16</text>
<text x="66.3" y="42.3">39</text>
<text x="94.2" y="42.3">17</text>
<text x="94.2" y="44.8">18</text>
<text x="94.2" y="47.4">19</text>
<text x="66.3" y="49.9">10</text>
<text x="94.2" y="52.5">21</text>
<text x="66.7" y="57.5">9</text>
<text x="94.2" y="55">22</text>
<text x="94.2" y="57.5">23</text>
<text x="66.7" y="62.6">7</text>
<text x="66.7" y="60.1">8</text>
<text x="94.2" y="60.1">24</text>
<text x="94.2" y="62.6">25</text>
<text x="94.2" y="65.2">26</text>
<text x="66.7" y="67.7">6</text>
<text x="94.2" y="67.7">27</text>
<text x="94.2" y="70.2">28</text>
<text x="66.3" y="72.8">36</text>
<text x="94.2" y="75.3">30</text>
<text x="66.7" y="80.4">1</text>
<text x="94.2" y="80.4">29</text>
<text x="94.2" y="82.9">33</text>
<text x="66.7" y="85.5">2</text>
<text x="94.2" y="85.5">34</text>
<text x="66.7" y="93.1">5</text>
<text x="94.2" y="93.1">31</text>
<text x="94.2" y="90.6">32</text>
<text x="94.2" y="95.6">38</text>
<text x="94.2" y="98.2">11</text>
<text x="94.7" y="100.7">3</text>
<text x="66.3" y="103.3">40</text>
<text x="94.7" y="103.3">4</text>
<text x="66.3" y="108.3">20</text>
<text x="94.2" y="108.3">37</text>
</g>
<g font-size="1.4" fill="#008484">
<text x="70.9" y="35.6">READY</text>
<text x="88.7" y="30.5">AD0</text>
<text x="88.7" y="33.1">AD1</text>
<text x="88.7" y="35.6">AD2</text>
<text x="88.7" y="38.2">AD3</text>
<text x="88.7" y="40.7">AD4</text>
<text x="70.9" y="43.2">HOLD</text>
<text x="88.7" y="43.2">AD5</text>
<text x="88.7" y="45.8">AD6</text>
<text x="70.9" y="50.9">INTR</text>
<text x="88.7" y="48.3">AD7</text>
<text x="89.7" y="53.4">A8</text>
<text x="70.9" y="58.5">RST5_5</text>
<text x="88.7" y="58.5">A10</text>
<text x="89.7" y="55.9">A9</text>
<text x="70.9" y="63.6">RST7_5</text>
<text x="70.9" y="61">RST6_5</text>
<text x="88.7" y="61">A11</text>
<text x="88.7" y="63.6">A12</text>
<text x="70.9" y="68.6">TRAP</text>
<text x="88.7" y="66.1">A13</text>
<text x="88.7" y="68.6">A14</text>
<text x="88.7" y="71.2">A15</text>
<text x="70.9" y="73.7">RES_IN</text>
<text x="88.9" y="76.3">ALE</text>
<text x="70.9" y="81.3">X1</text>
<text x="89.6" y="81.3">S0</text>
<text x="89.6" y="83.9">S1</text>
<text x="70.9" y="86.4">X2</text>
<text x="87.7" y="86.9">IO/~{M}</text>
<text x="70.9" y="94">SID</text>
<text x="89.3" y="94">WR</text>
<text x="89.5" y="91.5">RD</text>
<text x="84.9" y="101.7">RES_OUT</text>
<text x="87.7" y="96.6">HLDA</text>
<text x="88.3" y="99.1">INTA</text>
<text x="70.9" y="104.2">VCC</text>
<text x="88.5" y="104.2">SOD</text>
<text x="70.9" y="109.3">VSS</text>
<text x="88.7" y="109.3">CLK</text>
</g>
</svg>
